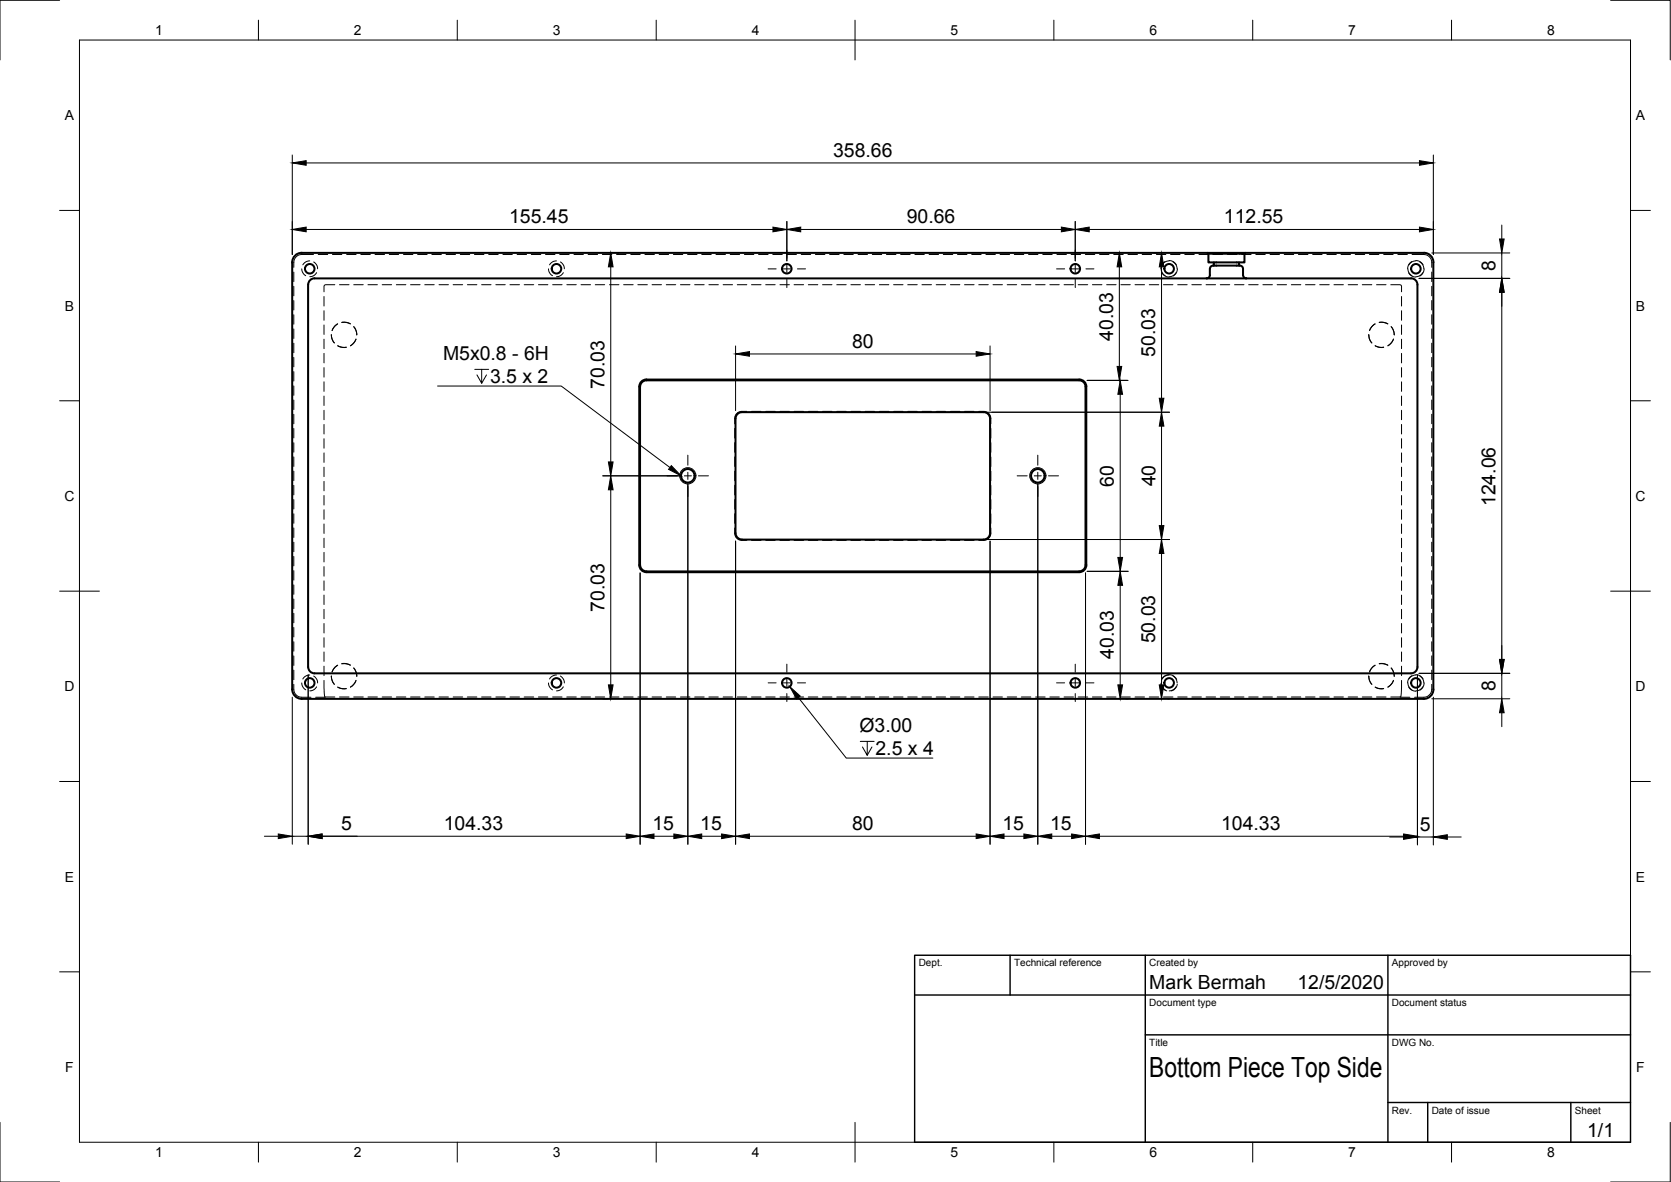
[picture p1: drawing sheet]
<svg xmlns="http://www.w3.org/2000/svg" width="420mm" height="297mm" viewBox="0 0 420 297" stroke-linecap="round" stroke-linejoin="round" font-family="sans-serif">
<!-- layer: Visible -->
<g fill="none" stroke="#000" stroke-width=".51">
<path d="M77.5 71.6v96M77.5 71.5a1.57 1.57 0 0 1 1.6-1.5l275.7-.1a1.6 1.6 0 0 1 1.6 1.6v96.1M303.6 63.5a.76 .76 0 0 0 1.1 .3h7.4a.76 .76 0 0 0 1-.3M303.8 63.8v2.1h1.4v.8h-.2a.79 .79 0 0 0-.8 .8M304.2 67.5v1.6a.79 .79 0 0 1-.8 .8M305.2 65.9h6.3M305.2 66.7h6.3M312.5 67.5l.1 1.6a.79 .79 0 0 0 .8 .8M312.9 63.8v2.1h-1.4v.8h.2a.79 .79 0 0 1 .8 .8M358 63.5h-282.1a2.36 2.36 0 0 0-2.4 2.4v107.3a2.4 2.4 0 0 0 2.4 2.4h282.1M358 63.5a2.4 2.4 0 0 1 2.4 2.4M360.4 65.9v107.3"/>
<path d="M271.3 95.4h-108.8a1.81 1.81 0 0 0-1.8 1.8v44.8a1.81 1.81 0 0 0 1.8 1.8h108.8M271.3 95.6h-108.8a1.63 1.63 0 0 0-1.6 1.6l.1 44.8a1.6 1.6 0 0 0 1.5 1.6h108.8M271.3 95.4a1.81 1.81 0 0 1 1.9 1.8l-.1 44.8a1.77 1.77 0 0 1-1.8 1.8M271.3 95.6a1.6 1.6 0 0 1 1.6 1.6v44.8a1.6 1.6 0 0 1-1.6 1.6M184.9 134l.1-28.8a1.6 1.6 0 0 1 1.5-1.6h60.8a1.6 1.6 0 0 1 1.6 1.6v28.8M185 134a1.63 1.63 0 0 0 1.5 1.6h60.8a1.6 1.6 0 0 0 1.6-1.6M77.5 167.6a1.6 1.6 0 0 0 1.6 1.6h275.7a1.6 1.6 0 0 0 1.6-1.6M360.4 173.2a2.4 2.4 0 0 1-2.4 2.4"/>
<circle cx="77.9" cy="67.5" r="1.2"/>
<circle cx="139.9" cy="67.5" r="1.2"/>
<circle cx="197.8" cy="67.5" r="1.2"/>
<circle cx="270.4" cy="67.5" r="1.2"/>
<circle cx="294" cy="67.5" r="1.2"/>
<circle cx="356" cy="67.5" r="1.2"/>
<circle cx="172.9" cy="119.6" r="1.7"/>
<circle cx="261" cy="119.6" r="1.7"/>
<circle cx="77.9" cy="171.6" r="1.2"/>
<circle cx="139.9" cy="171.6" r="1.2"/>
<circle cx="197.8" cy="171.6" r="1.2"/>
<circle cx="270.4" cy="171.6" r="1.2"/>
<circle cx="294" cy="171.6" r="1.2"/>
<circle cx="356" cy="171.6" r="1.2"/>
</g>
<!-- layer: Hidden -->
<g fill="none" stroke="#000" stroke-width=".25">
<path d="M73.9 68.4v2.4M73.9 72v2.3M73.9 75.5v2.4M73.9 79.1v2.4M75.9 67.6l.2 .9 .8 .8M77.9 65.6l-1 .2-.8 .8M78.8 64h-2.9a2.02 2.02 0 0 0-2 1.9v1.3M78.9 65.8l.6 .7 .4 1M79.6 68.5l-.6 .7-1.1 .3M80 64h2.4M81.5 74.5v2.4M81.5 78.1v2.4"/>
<path d="M83.6 64h2.4M84.2 71.6h-2.6l-.1 .3v1.4M85.4 71.6h2.4M87.2 64h2.3M88.9 71.6h2.4M90.7 64h2.4M92.5 71.6h2.4M94.3 64h2.4M96.1 71.6h2.4M97.9 64h2.3M99.7 71.6h2.3M101.5 64h2.3"/>
<path d="M103.2 71.6h2.4M105 64h2.4M106.8 71.6h2.4M108.6 64h2.4M110.4 71.6h2.4M112.2 64h2.3M113.9 71.6h2.4M115.7 64h2.4M117.5 71.6h2.4M119.3 64h2.4M121.1 71.6h2.4M122.9 64h2.4"/>
<path d="M124.7 71.6h2.3M126.4 64h2.4M128.2 71.6h2.4M130 64h2.4M131.8 71.6h2.4M133.6 64h2.4M135.4 71.6h2.4M137.2 64h2.4M137.9 67.6l.2 .9 .8 .8M139 71.6h2.3M139.9 65.6l-1 .2-.7 .8M140.7 64h2.4"/>
<path d="M140.9 65.8l.7 .7 .3 1M141.6 68.5l-.5 .7-1.2 .3M142.5 71.6h2.4M144.3 64h2.4M146.1 71.6h2.4M147.9 64h2.4M149.7 71.6h2.3M151.4 64h2.4M153.2 71.6h2.4M155 64h2.4M156.8 71.6h2.4M158.6 64h2.4"/>
<path d="M160.4 71.6h2.4M162.2 64h2.3M164 71.6h2.3M165.7 64h2.4M167.5 71.6h2.4M169.3 64h2.4M171.1 71.6h2.4M172.9 64h2.4M174.7 71.6h2.4M176.4 64h2.4M178.2 71.6h2.4M180 64h2.4"/>
<path d="M181.8 71.6h2.4M183.6 64h2.4M185.4 71.6h2.4M187.2 64h2.3M189 71.6h2.3M190.7 64h2.4M192.5 71.6h2.4M194.3 64h2.4M196.1 71.6h2.4M197.9 64h2.4M199.7 71.6h2.4M201.5 64h2.3"/>
<path d="M203.2 71.6h2.4M205 64h2.4M206.8 71.6h2.4M208.6 64h2.4M210.4 71.6h2.4M212.2 64h2.3M214 71.6h2.3M215.8 64h2.3M217.5 71.6h2.4M219.3 64h2.4M221.1 71.6h2.4M222.9 64h2.4"/>
<path d="M224.7 71.6h2.4M226.5 64h2.4M228.2 71.6h2.4M230 64h2.4M231.8 71.6h2.4M233.6 64h2.4M235.4 71.6h2.4M237.2 64h2.4M239 71.6h2.3M240.7 64h2.4M242.5 71.6h2.4M244.3 64h2.4"/>
<path d="M246.1 71.6h2.4M247.9 64h2.4M249.7 71.6h2.4M251.5 64h2.4M253.3 71.6h2.3M255 64h2.4M256.8 71.6h2.4M258.6 64h2.4M260.4 71.6h2.4M262.2 64h2.4M264 71.6h2.3M265.7 64h2.4"/>
<path d="M267.5 71.6h2.4M269.3 64h2.4M271.1 71.6h2.4M272.9 64h2.4M274.7 71.6h2.4M276.5 64h2.3M278.3 71.6h2.3M280 64h2.4M281.8 71.6h2.4M283.6 64h2.4M285.4 71.6h2.4M287.2 64h2.4"/>
<path d="M289 71.6h2.4M290.8 64h2.3M292 67.6l.2 .9 .8 .8M292.2 68.6l.6 .6 1.1 .4M292.5 71.6h2.4M292.9 65.8l-.7 .6-.3 1.1M294 65.5l1 .3 .8 .7M294 65.6l-1 .2-.8 .8M294.3 64h2.4M295 65.8l.7 .7 .3 1M295.7 68.5l-.6 .7-1.1 .3M296 67.6l-.2 .9-.8 .8"/>
<path d="M296.1 71.6h2.4M297.9 64h2.4M299.7 71.6h2.4M301.5 64h2.3M303.3 71.6h2.3M305.1 64h2.3M306.8 71.6h2.4M308.6 64h2.4M310.4 71.6h2.4M312.2 64h2.4M314 71.6h2.4M315.8 64h2.3"/>
<path d="M317.5 71.6h2.4M319.3 64h2.4M321.1 71.6h2.4M322.9 64h2.4M324.7 71.6h2.4M326.5 64h2.4M328.3 71.6h2.3M330.1 64h2.3M331.8 71.6h2.4M333.6 64h2.4M335.4 71.6h2.4M337.2 64h2.4"/>
<path d="M339 71.6h2.4M340.8 64h2.4M342.5 71.6h2.4M344.3 64h2.4M346.1 71.6h2.4M347.9 64h2.4M349.7 71.6h2.5l.2 .3v1.4M351.5 64h2.4M352.4 74.5v2.4M352.4 78.1v2.4M354 67.6l.2 .9 .8 .8M354.2 68.6l.6 .6 1.2 .4"/>
<path d="M355 65.8l-.8 .6-.3 1.1M355 64h3a2.02 2.02 0 0 1 2 1.9v1.3M356 65.5l1 .3 .8 .7M356 65.6l-1 .2-.7 .8M357 65.8l.7 .7 .3 1M357.7 68.5l-.5 .7-1.2 .3M358.1 67.6l-.3 .9-.8 .8M360 68.4v2.4M360 72v2.3M360 75.5v2.4M360 79.1v2.4M73.9 82.7v2.4"/>
<path d="M73.9 86.2v2.4M73.9 89.8v2.4M73.9 93.4v2.4M73.9 97v2.3M81.5 81.7v2.3M81.5 85.2v2.4M81.5 88.8v2.4M81.5 92.4v2.4M81.5 96v2.3M81.5 99.5v2.4M83.3 84.1l.2 1 .6 1.1-.6-1zM84.9 81.4l-1 .9-.4 .8"/>
<path d="M84.9 81.4l-1 .8-.4 .8M84.9 86.9l1.2 .4h1M84.9 86.9l1.2 .4 1-.1M85.9 81.1h1.2l1 .3M85.9 81h1.2l1 .4M88.9 82.1l.6 .8 .2 1.2-.2-1.2zM89.5 85.2l-.6 1.1-.8 .6M89.5 85.2l-.6 1-.8 .7M344.2 84.1l.1 1 .6 1.1-.6-1zM345.8 81.4l-1 .9-.4 .8M345.8 81.4l-1 .8-.4 .8M345.8 86.9l1.2 .4h.9"/>
<path d="M345.8 86.9l1.2 .4 .9-.1M346.8 81.1h1.2l1 .3M346.8 81h1.2l1 .4M349.8 82.1l.5 .8 .3 1.2-.3-1.2zM350.4 85.2l-.6 1.1-.8 .6M350.4 85.2l-.6 1-.8 .7M352.4 81.7v2.3M352.4 85.2v2.4M352.4 88.8v2.4M352.4 92.4v2.4M352.4 96v2.3M352.4 99.5v2.4"/>
<path d="M360 82.7v2.4M360 86.2v2.4M360 89.8v2.4M360 93.4v2.4M360 97v2.3M73.9 100.5v2.4M73.9 104.1v2.4M73.9 107.7v2.4M73.9 111.3v2.3M73.9 114.8v2.4M73.9 118.4v2.4M81.5 103.1v2.4"/>
<path d="M81.5 106.7v2.4M81.5 110.2v2.4M81.5 113.8v2.4M81.5 117.4v2.4M184.7 107.7v2.4M184.7 111.3v2.4M184.7 114.8v2.4M184.7 118.4v2.4M187.8 103.4l-1.9 .1-.8 .6-.3 .7-.1 1.7M189 103.4h2.3M192.5 103.4h2.4M196.1 103.4h2.4"/>
<path d="M199.7 103.4h2.4M203.2 103.4h2.4M206.8 103.4h2.4M210.4 103.4h2.4M214 103.4h2.3M217.5 103.4h2.4M221.1 103.4h2.4M224.7 103.4h2.4M228.2 103.4h2.4M231.8 103.4h2.4M235.4 103.4h2.4M239 103.4h2.3"/>
<path d="M242.5 103.4h2.4M246.1 103.4l1.8 .1 .9 .6 .3 .7v1.7M249.1 107.7v2.4M249.1 111.3v2.4M249.1 114.8v2.4M249.1 118.4v2.4M352.4 103.1v2.4M352.4 106.7v2.4M352.4 110.2v2.4M352.4 113.8v2.4M352.4 117.4v2.4M360 100.5v2.4"/>
<path d="M360 104.1v2.4M360 107.7v2.4M360 111.3v2.3M360 114.8v2.4M360 118.4v2.4M73.9 122v2.4M73.9 125.5v2.4M73.9 129.1v2.4M73.9 132.7v2.4M73.9 136.3v2.3M73.9 139.8v2.4M81.5 121v2.3"/>
<path d="M81.5 124.5v2.4M81.5 128.1v2.4M81.5 131.7v2.4M81.5 135.3v2.3M81.5 138.8v2.4M184.7 132.7v1.5l.4 .9 .7 .6 2 .1M184.7 122v2.4M184.7 125.5v2.4M184.7 129.1v2.4M189 135.8h2.3M192.5 135.8h2.4M196.1 135.8h2.4"/>
<path d="M199.7 135.8h2.4M203.2 135.8h2.4M206.8 135.8h2.4M210.4 135.8h2.4M214 135.8h2.3M217.5 135.8h2.4M221.1 135.8h2.4M224.7 135.8h2.4M228.2 135.8h2.4M231.8 135.8h2.4M235.4 135.8h2.4M239 135.8h2.3"/>
<path d="M242.5 135.8h2.4M249.1 132.7v1.5l-.4 .9-.7 .6-1.9 .1M249.1 122v2.4M249.1 125.5v2.4M249.1 129.1v2.4M352.4 121v2.3M352.4 124.5v2.4M352.4 128.1v2.4M352.4 131.7v2.4M352.4 135.3v2.3M352.4 138.8v2.4M360 122v2.4"/>
<path d="M360 125.5v2.4M360 129.1v2.4M360 132.7v2.4M360 136.3v2.3M360 139.8v2.4M73.9 143.4v2.4M73.9 147v2.4M73.9 150.5v2.4M73.9 154.1v2.4M73.9 157.7v2.4M81.5 142.4v2.4M81.5 146v2.4"/>
<path d="M81.5 149.5v2.4M81.5 153.1v2.4M81.5 156.7v2.4M352.4 142.4v2.4M352.4 146v2.4M352.4 149.5v2.4M352.4 153.1v2.4M352.4 156.7v2.4M360 143.4v2.4M360 147v2.4M360 150.5v2.4M360 154.1v2.4"/>
<path d="M360 157.7v2.4M73.9 172a2.55 2.55 0 0 0 1.2 3.1l3.1 .1M73.9 161.3v2.3M73.9 164.8v2.4M73.9 168.4v2.4M75.9 171.6l.2 .9 .8 .9M77.9 169.6l-1 .3-.8 .7M78.9 169.9l.6 .6 .4 1.1M79.6 172.6l-.6 .7-1.1 .3M81.5 171l.2 4.2M81.5 160.3v2.4M81.5 163.8v2.4"/>
<path d="M81.5 167.4v2.4M84.1 171.9l-.6-1-.2-1 .2 1 .6 1.1M84.2 175.2h-4.8M84.9 167.2l-1 .8-.4 .9M84.9 167.2l-1 .8-.4 .8M84.9 172.6l.7 .4 1.5 .1h-1l-1.2-.4M85.4 175.2h2.4M85.9 166.8h1.2l1 .4M85.9 166.8h1.2l1 .3M88.9 167.9l.6 .8 .2 1.2M88.9 167.8l.6 .9 .2 1.2M88.9 175.2h2.4"/>
<path d="M89.5 171l-.6 1-.8 .7M89.5 171l-.6 1-.8 .6M89.7 169.9v.1M92.5 175.2h2.4M96.1 175.2h2.4M99.7 175.2h2.3M103.2 175.2h2.4M106.8 175.2h2.4M110.4 175.2h2.4M113.9 175.2h2.4M117.5 175.2h2.4M121.1 175.2h2.4"/>
<path d="M124.7 175.2h2.3M128.2 175.2h2.4M131.8 175.2h2.4M135.4 175.2h2.4M137.9 171.6l.2 .9 .8 .9M139 175.2h2.3M139.9 169.6l-1 .3-.7 .7M140.9 169.9l.7 .6 .3 1.1M141.6 172.6l-.5 .7-1.2 .3M142.5 175.2h2.4M146.1 175.2h2.4M149.7 175.2h2.3"/>
<path d="M153.2 175.2h2.4M156.8 175.2h2.4M160.4 175.2h2.4M164 175.2h2.3M167.5 175.2h2.4M171.1 175.2h2.4M174.7 175.2h2.4M178.2 175.2h2.4M181.8 175.2h2.4M185.4 175.2h2.4M189 175.2h2.3M192.5 175.2h2.4"/>
<path d="M196.1 175.2h2.4M199.7 175.2h2.4M203.2 175.2h2.4M206.8 175.2h2.4M210.4 175.2h2.4M214 175.2h2.3M217.5 175.2h2.4M221.1 175.2h2.4M224.7 175.2h2.4M228.2 175.2h2.4M231.8 175.2h2.4M235.4 175.2h2.4"/>
<path d="M239 175.2h2.3M242.5 175.2h2.4M246.1 175.2h2.4M249.7 175.2h2.4M253.3 175.2h2.3M256.8 175.2h2.4M260.4 175.2h2.4M264 175.2h2.3M267.5 175.2h2.4M271.1 175.2h2.4M274.7 175.2h2.4M278.3 175.2h2.3"/>
<path d="M281.8 175.2h2.4M285.4 175.2h2.4M289 175.2h2.4M291.9 171.9l.5 1.1 .9 .6M292 171.6l.2 .9 .8 .9M292.1 170.7l.7-.8 1.4-.3 .9 .3 .8 .9M292.5 175.2h2.4M294 169.6l-1 .3-.8 .7M295 169.9l.7 .6 .3 1.1M295.7 172.6l-.6 .7-1.1 .3M296 171.9l-.5 1.1-1 .6M296.1 175.2h2.4"/>
<path d="M299.7 175.2h2.4M303.3 175.2h2.3M306.8 175.2h2.4M310.4 175.2h2.4M314 175.2h2.4M317.5 175.2h2.4M321.1 175.2h2.4M324.7 175.2h2.4M328.3 175.2h2.3M331.8 175.2h2.4M335.4 175.2h2.4M339 175.2h2.4"/>
<path d="M342.5 175.2h2.4M344.9 171.9l-.6-1-.1-1 .1 1 .6 1.1M345.8 167.2l-1 .8-.4 .9M345.8 167.2l-1 .8-.4 .8M345.8 172.6l.7 .4 1.4 .1h-.9l-1.2-.4M346.1 175.2h2.4M346.8 166.8h1.2l1 .4M346.8 166.8h1.2l1 .3M349.8 167.9l.5 .8 .3 1.2M349.8 167.8l.5 .9 .3 1.2M350.4 171l-.6 1-.8 .7M350.4 171l-.6 1-.8 .6"/>
<path d="M350.6 169.9v.1M352.2 175.2h2.3M352.4 171l-.2 4.2h-2.5M352.4 160.3v2.4M352.4 163.8v2.4M352.4 167.4v2.4M354 171.6l.2 .9 .8 .9M354.2 172.6l.6 .7 1.2 .4M355 169.8l-.8 .7-.3 1.1M356 169.6l1 .2 .8 .8M356 169.6l-1 .3-.7 .7M357 169.9l.7 .6 .3 1.1"/>
<path d="M357.7 172.6l-.5 .7-1.2 .3M358.1 171.6l-.3 1-.8 .8M360 172a2.55 2.55 0 0 1-1.2 3.1l-3.1 .1M360 161.3v2.3M360 164.8v2.4M360 168.4v2.4"/>
</g>
<!-- layer: Visible Narrow -->
<g fill="none" stroke="#000" stroke-width=".25">
<circle cx="172.9" cy="119.6" r="2.04"/>
<circle cx="261" cy="119.6" r="2.04"/>
</g>
<!-- layer: Border -->
<g fill="none" stroke="#000" stroke-width=".25">
<path d="M15 .1h-15v15M20 10.1h390v276.9h-390zM65 5.1v5M115 5.1v5M165 5.1v5M215 5.1v10M265 5.1v5M315 5.1v5M365 5.1v5M405 .1h15v15M15 52.9h5M410 52.9h5"/>
<path d="M15 100.7h5M410 100.7h5M15 148.6h10M405 148.6h10M15 196.4h5M410 196.4h5M15 244.2h5M410 244.2h5M0 282.1v14.9h15M65 287v5M115 287v5M165 287v5"/>
<path d="M215 282.1v9.9M265 287v5M315 287v5M365 287v5M420 282.1v14.9h-15"/>
</g>
<!-- layer: TitleBlock -->
<path d="M230 240.1h180v46.9h-180zM230 250h180M254 240.1v9.9M288 240.1v46.9M349 240.1v46.9M288 260.1h122M349 277.1h61M359 277.1v9.9M395 277.1v9.9" fill="none" stroke="#000" stroke-width=".36"/>
<!-- layer: Center Lines -->
<g fill="none" stroke="#000" stroke-width=".25">
<path d="M193.1 67.6h2.1M197 67.6h1.7M197.8 62.9v2M197.8 66.7v1.8M197.8 70.2v2.1M200.5 67.6h2M265.7 67.6h2M269.5 67.6h1.8M270.4 62.9v2M270.4 66.7v1.8M270.4 70.2v2.1M273 67.6h2.1"/>
<path d="M167.7 119.6h2.6M172.1 119.6h1.7M173 114.4v2.5M173 118.7v1.8M175.6 119.6h2.5M255.8 119.6h2.5M260.1 119.6h1.7M260.9 114.4v2.5M260.9 118.7v1.8M263.6 119.6h2.5M173 122.3v2.5M260.9 122.3v2.5"/>
<path d="M193.1 171.6h2.1M197 171.6h1.7M197.8 166.9v2M197.8 170.7v1.8M197.8 174.3v2M200.5 171.6h2M265.7 171.6h2M269.5 171.6h1.8M270.4 166.9v2M270.4 170.7v1.8M270.4 174.3v2M273 171.6h2.1"/>
</g>
<!-- layer: Annotations -->
<path d="M110 97h31.1l27.3 20.5M119.4 92.8h3.5M121.1 92.8v3.5l-1.2-2.1M122.3 94.2l-1.2 2.1M200.7 175.3l12.1 15.2h21.8M216.3 186.3h3.5M218.1 186.3v3.5l-1.2-2.1M219.2 187.7l-1.1 2.1" fill="none" stroke="#000" stroke-width=".25"/>
<path d="M168.8 117l2.5 2.6-3.2-1.7zM198.6 172.6l2.6 2.3-.9 .8z" fill="#000" stroke="#000" stroke-width=".25"/>
<!-- layer: Dimensions -->
<g fill="none" stroke="#000" stroke-width=".25">
<path d="M73.5 39v25M360.4 39v25M77 57.7h117.4M77 40.9h279.9M197.8 55.7v9.9M201.3 57.7h65.6M270.4 55.7v9.9M273.9 57.7h83M377.6 56.6v3.5M153.6 67.1v49M155 63.6h.6M281.5 67.1v25"/>
<path d="M290.1 63.6h.9M292.1 67.1v33M356.8 70h22.8M360 63.6h19.6M377.6 63.6v6.4M377.6 73.5v92.2M185 86.9v16.3M188.4 88.9h57M248.9 86.9v16.3M273.3 95.6h10.4M281.7 99.1v41M151.6 119.6h19.3"/>
<path d="M188.6 103.6h105.5M292.1 107.1v25M153.6 123.1v49M173 121.6v90.6M185 136v76.2M188.6 135.6h105.5M248.9 136v76.2M260.9 121.6v90.6M292.1 139.1v33M161 144v68.2M272.9 144v68.2M273.3 143.6h10.4"/>
<path d="M281.7 147.1v25M73.5 175.2v37M77.5 169.6v42.6M151.6 175.6h1.3M283.1 175.6h.6M293.6 175.6h.5M356.4 169.6v42.8M356.8 169.2h22.8M360 175.6h19.6M360.4 175.2v37.2M377.6 169.2v6.4M377.6 179.1v3.5"/>
<path d="M66.5 210.1h3.5M73.5 210.1h4M81 210.1h76.5M164.4 210.1h5M176.4 210.1h5M188.4 210.1h57M252.5 210.1h5M264.5 210.1h5M276.4 210.1h76.5M349.4 210.3h3.5M356.4 210.3h4M363.9 210.3h3.5"/>
</g>
<g fill="#000" stroke="#000" stroke-width=".25">
<path d="M73.5 57.7l3.5-.6v1.2zM73.5 40.9l3.5-.5v1.1zM194.4 57.1l3.4 .6-3.4 .6zM197.8 57.7l3.5-.6v1.2zM266.9 57.1l3.5 .6-3.5 .6zM270.4 57.7l3.5-.6v1.2zM356.9 57.1l3.5 .6-3.5 .6zM356.9 40.4l3.5 .5-3.5 .6zM153.6 63.6l.6 3.5h-1.2zM281.5 63.6l.5 3.5h-1.1zM292.1 63.6l.6 3.5h-1.2zM377.6 70l.6 3.5h-1.2z"/>
<path d="M377 60.1h1.2l-.6 3.5zM185 88.9l3.4-.5v1.1zM245.4 88.4l3.5 .5-3.5 .6zM280.9 92.1h1.1l-.5 3.5zM281.7 95.6l.6 3.5h-1.2zM153 116.1h1.2l-.6 3.5zM292.1 103.6l.6 3.5h-1.2zM291.5 100.1h1.2l-.6 3.5zM153.6 119.6l.6 3.5h-1.2zM291.5 132.1h1.2l-.6 3.5zM292.1 135.6l.6 3.5h-1.2zM281.1 140.1h1.2l-.6 3.5z"/>
<path d="M281.7 143.6l.6 3.5h-1.2zM153 172.1h1.2l-.6 3.5zM281.1 172.1h1.2l-.6 3.5zM291.5 172.1h1.2l-.6 3.5zM377 165.7h1.2l-.6 3.5zM377.6 175.6l.6 3.5h-1.2zM70 209.6l3.5 .5-3.5 .6zM77.5 210.1l3.5-.5v1.1zM157.5 209.6l3.5 .5-3.5 .6zM161 210.1l3.4-.5v1.1zM169.4 209.6l3.6 .5-3.6 .6zM173 210.1l3.4-.5v1.1z"/>
<path d="M181.4 209.6l3.6 .5-3.6 .6zM185 210.1l3.4-.5v1.1zM245.4 209.6l3.5 .5-3.5 .6zM248.9 210.1l3.6-.5v1.1zM257.5 209.6l3.4 .5-3.4 .6zM260.9 210.1l3.6-.5v1.1zM269.5 209.6l3.4 .5-3.4 .6zM272.9 210.1l3.5-.5v1.1zM352.9 209.6l3.5 .5-3.5 .6zM352.9 209.8l3.5 .5-3.5 .6zM360.4 210.3l3.5-.5v1.1z"/>
</g>
<text font-size="7" x="289" y="270.6">Bottom Piece Top Side</text>
<g font-size="4.9">
<text x="209.5" y="39.4">358.66</text>
<text x="128" y="56.1">155.45</text>
<text x="228" y="56.1">90.66</text>
<text x="307.7" y="56.1">112.55</text>
<text x="376.1" y="68.1" transform="rotate(-90 376.1 68.1)">8</text>
<text x="214.2" y="87.4">80</text>
<text x="279.9" y="85.6" transform="rotate(-90 279.9 85.6)">40.03</text>
<text x="290.5" y="89.7" transform="rotate(-90 290.5 89.7)">50.03</text>
<text x="111.4" y="90.5">M5x0.8 - 6H</text>
<text x="123.2" y="96.3">3.5 x 2</text>
<text x="152" y="97.7" transform="rotate(-90 152 97.7)">70.03</text>
<text x="280.1" y="122.3" transform="rotate(-90 280.1 122.3)">60</text>
<text x="290.5" y="122.2" transform="rotate(-90 290.5 122.2)">40</text>
<text x="376.1" y="127.2" transform="rotate(-90 376.1 127.2)">124.06</text>
<text x="152" y="153.7" transform="rotate(-90 152 153.7)">70.03</text>
<text x="290.5" y="161.7" transform="rotate(-90 290.5 161.7)">50.03</text>
<text x="280.1" y="165.6" transform="rotate(-90 280.1 165.6)">40.03</text>
<text x="376.1" y="173.8" transform="rotate(-90 376.1 173.8)">8</text>
<text x="216.1" y="184">Ø3.00</text>
<text x="220.1" y="189.8">2.5 x 4</text>
<text x="85.8" y="208.6">5</text>
<text x="111.6" y="208.6">104.33</text>
<text x="164.1" y="208.6">15</text>
<text x="176.1" y="208.6">15</text>
<text x="214.2" y="208.6">80</text>
<text x="252.1" y="208.6">15</text>
<text x="264.1" y="208.6">15</text>
<text x="307" y="208.6">104.33</text>
<text x="357" y="208.8">5</text>
<text x="289" y="248.5">Mark Bermah</text>
<text x="326.2" y="248.5">12/5/2020</text>
<text x="399.1" y="285.7">1/1</text>
</g>
<g font-size="3.5">
<text x="39" y="8.8">1</text>
<text x="89" y="8.8">2</text>
<text x="139" y="8.8">3</text>
<text x="189" y="8.8">4</text>
<text x="239" y="8.8">5</text>
<text x="289" y="8.8">6</text>
<text x="339" y="8.8">7</text>
<text x="389" y="8.8">8</text>
<text x="16.3" y="30.2">A</text>
<text x="411.3" y="30.2">A</text>
<text x="16.3" y="78">B</text>
<text x="411.3" y="78">B</text>
<text x="16.2" y="125.9">C</text>
<text x="411.2" y="125.9">C</text>
<text x="16.2" y="173.7">D</text>
<text x="411.2" y="173.7">D</text>
<text x="16.3" y="221.6">E</text>
<text x="411.3" y="221.6">E</text>
<text x="16.4" y="269.4">F</text>
<text x="411.4" y="269.4">F</text>
<text x="39" y="290.8">1</text>
<text x="89" y="290.8">2</text>
<text x="139" y="290.8">3</text>
<text x="189" y="290.8">4</text>
<text x="239" y="290.8">5</text>
<text x="289" y="290.8">6</text>
<text x="339" y="290.8">7</text>
<text x="389" y="290.8">8</text>
</g>
<g font-size="2.5">
<text x="231" y="242.9">Dept.</text>
<text x="255" y="242.9">Technical reference</text>
<text x="289" y="242.9">Created by</text>
<text x="350" y="242.9">Approved by</text>
<text x="289" y="252.8">Document type</text>
<text x="350" y="252.8">Document status</text>
<text x="289" y="262.9">Title</text>
<text x="350" y="262.9">DWG No.</text>
<text x="350" y="279.9">Rev.</text>
<text x="360" y="279.9">Date of issue</text>
<text x="396" y="279.9">Sheet</text>
</g>
</svg>
